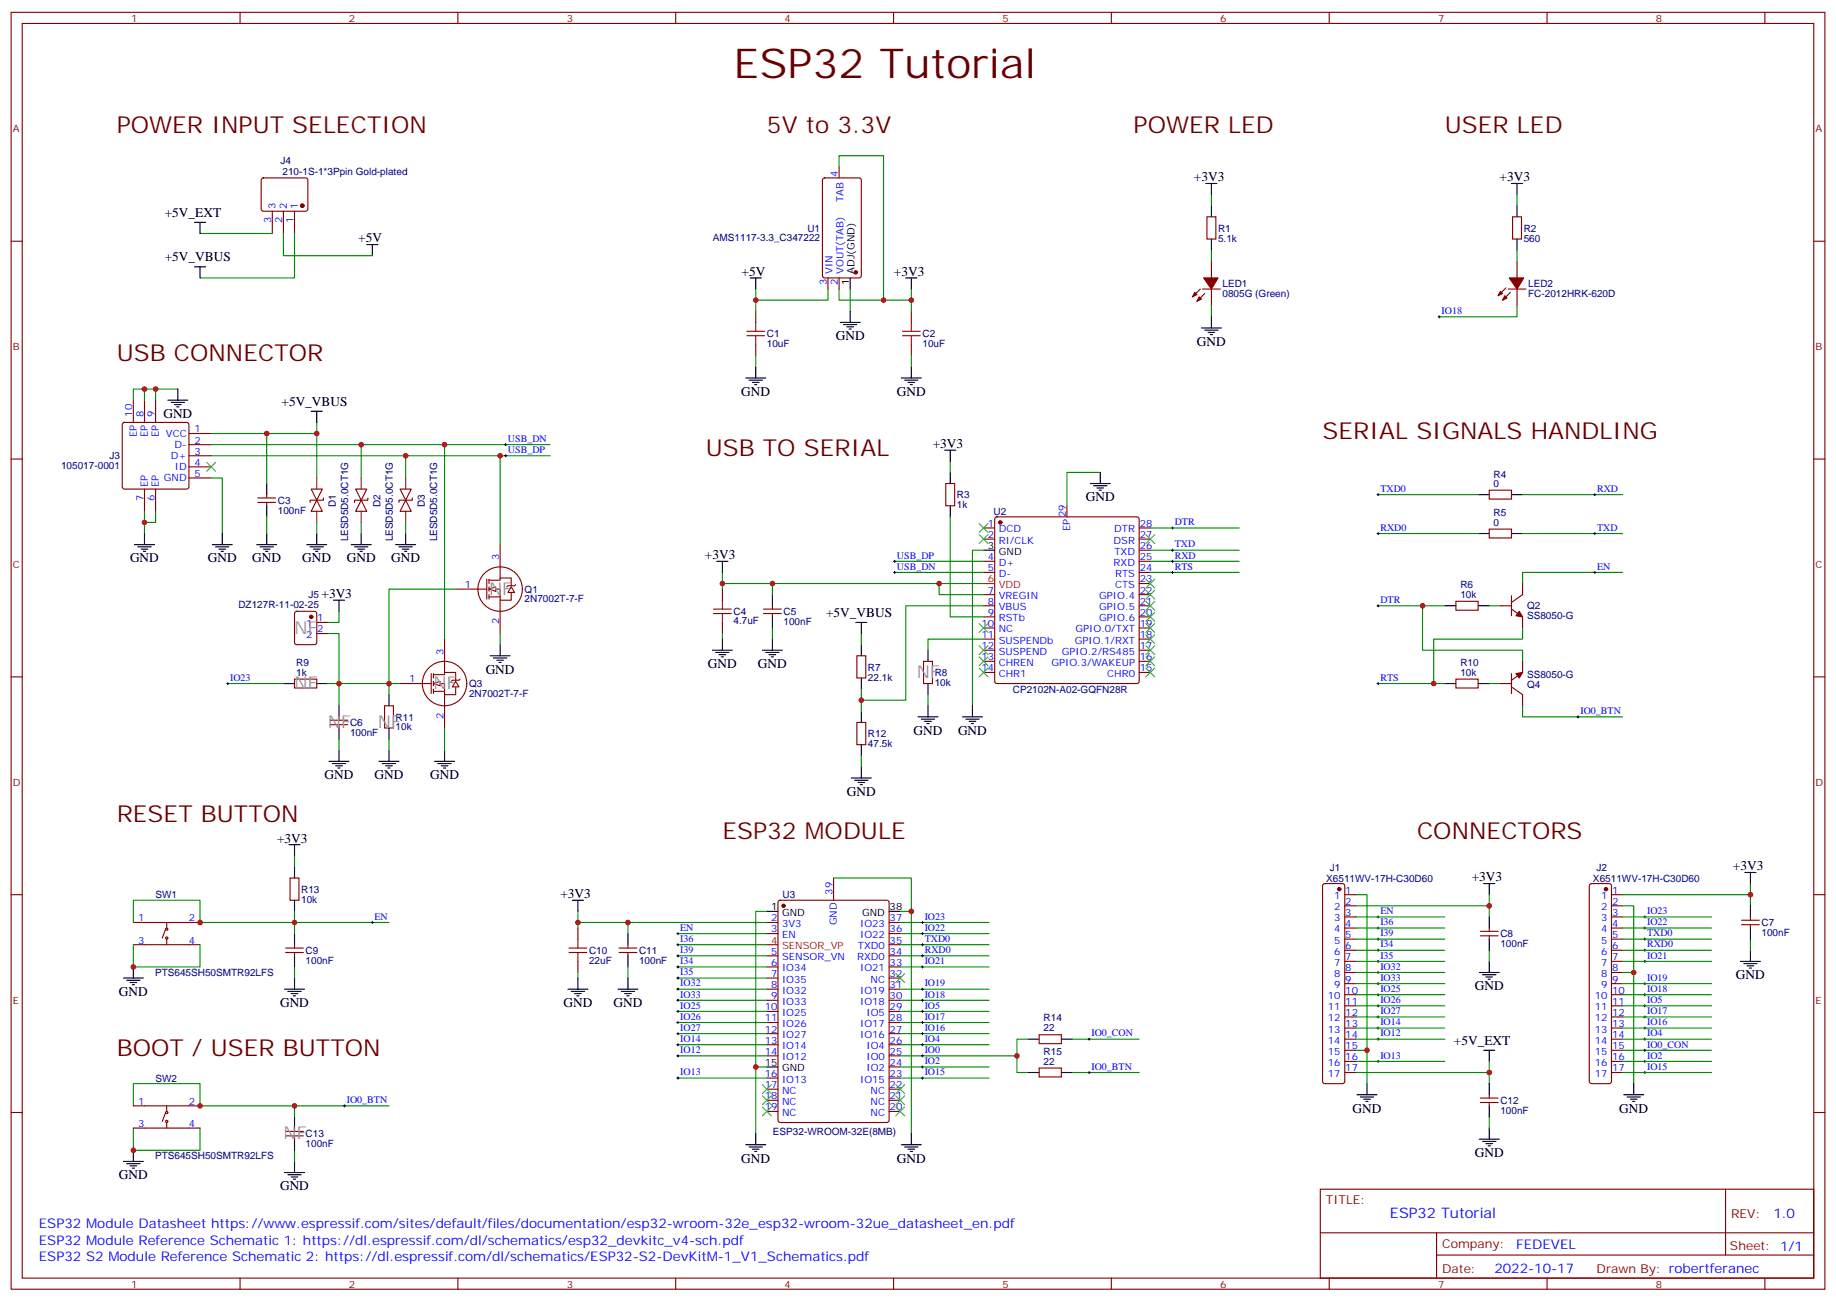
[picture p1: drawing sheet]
<svg xmlns="http://www.w3.org/2000/svg" width="583mm" height="413mm" viewBox="0 0 583 413" stroke-linecap="round" stroke-linejoin="round" font-family="sans-serif">
<g fill="none" stroke="#870000" stroke-width=".35">
<path d="M3.5 3.9h575.8v405.4h-575.8zM7.1 7.4h568.6v398.3h-568.6zM76.2 3.9v3.5M145.3 3.9v3.5M214.5 3.9v3.5M283.6 3.9v3.5M352.8 3.9v3.5M421.9 3.9v3.5M491.1 3.9v3.5M560.2 3.9v3.5M83.1 56.7l.5-.2h13.4l.5 .2 .2 .5v9.4l-.7 .5-13.7-.1-.4-.6v-9.2zM261.3 56.7l.5-.2h10.9l.6 .4 .1 30.6-.5 .7h-11.1l-.7-.4v-30.6z"/>
<path d="M266.3 53v3.5M3.5 76.6h3.6M86.4 67.1v7M90 67.1v7M93.5 67.1v7M383.1 68.8h2.8v7.1h-2.8zM480.1 68.8h2.9v7.1h-2.9zM575.7 76.6h3.6M239.9 98.8v3.5M262.8 88.2v3.6M266.3 88.2v3.6M289.3 98.8v3.5"/>
<path d="M381 91.8l-2.5 2.4M381.7 91.8h5.6M382.4 93.2l-2.5 2.4M384.5 82.9v5.3M384.5 91.8v5.2M478 91.4l-2.5 2.5M478.7 91.8h5.7M479.4 92.8l-2.4 2.5M481.5 82.9v5.3M481.5 91.8v5.2M239.9 109.4v3.5M289.3 109.4v3.5"/>
<path d="M39 134.3l.5-.2h19.8l.5 .2 .2 .5v19.8l-.3 .5-.4 .2h-19.8l-.5-.3-.2-.4v-19.8zM42.3 127v7.1M45.9 127v7.1M49.4 127v7.1M60 137.6h7M3.5 145.7h3.6M45.9 155.3v7M49.4 155.3v7M60 141.1h7M60 144.7h7M60 148.2h7M60 151.7h7"/>
<path d="M81.8 159.5h5.7M81.8 158.1h5.7M84.7 157v1.1M84.7 159.5v1M98.8 155.3h3.5l-1.8 3.5zM100.5 158.8l1.8 3.5h-3.5zM102.7 158.1v.7h-4.3v.7M112.9 155.3h3.5l-1.7 3.5zM114.7 158.8l1.7 3.5h-3.5zM116.8 158.1v.7h-4.3v.7M127 155.3h3.5l-1.7 3.5zM128.8 158.8l1.7 3.5h-3.5z"/>
<path d="M130.9 158.1v.7h-4.3v.7M300.2 153.5h2.8v7h-2.8zM472.7 155.6h7.1v2.8h-7.1zM575.7 145.7h3.6M158.7 172.9v10.6M312.2 167.6h3.5M312.2 171.1h3.5M312.2 178.2h3.5M316 164.3l.4-.2h44.5l.5 .2 .2 .5v51.5l-.2 .5-.5 .2h-44.5l-.5-.2-.2-.5v-51.5zM338.7 160.5v3.6M361.6 167.6h3.5M361.6 171.1h3.5"/>
<path d="M361.6 178.2h3.5M361.6 174.7h3.5M472.7 168h7.1v2.8h-7.1zM144.6 187h9.9M154.5 183.8v6.4M155.2 184.2h3.5v-.7h3.6v2.4M155.2 187h3.5v3.5h3.6v-2.4M155.2 189.5h3.5M155.2 183.8v1.4M155.2 186.3v1.4M155.2 188.8v1.4M158.7 190.5v10.6"/>
<path d="M229.3 187v3.5M229.3 197.6v3.5M242.4 194.8h5.6M242.4 193.4h5.6M245.2 192.3v1.1M245.2 194.8v1M312.2 181.7h3.5M312.2 188.8h3.5M312.2 192.3h3.5M312.2 195.8h3.5M312.2 199.4h3.5M361.6 181.7h3.5"/>
<path d="M361.6 188.8h3.5M361.6 192.3h3.5M361.6 195.8h3.5M361.6 199.4h3.5M361.6 185.2h3.5M462.1 190.9h7.1v2.8h-7.1zM3.5 214.9h3.6M272 208.2h2.8v7h-2.8zM293.2 209.9h2.8v7.1h-2.8zM312.2 202.9h3.5M312.2 206.4h3.5M312.2 209.9h3.5"/>
<path d="M312.2 213.5h3.5M361.6 202.9h3.5M361.6 206.4h3.5M361.6 209.9h3.5M361.6 213.5h3.5M462.1 215.6h7.1v2.8h-7.1zM575.7 214.9h3.6M272 229.3h2.8v7.1h-2.8zM92.1 278.7h2.8v7.1h-2.8zM264.6 278.7v7.1M3.5 284h3.6M42.3 292.8h21.2"/>
<path d="M42.3 299.9h21.2M52.6 295l-1.1 2.8M52.9 292.8v1.8M52.9 298.1v1.8M93.5 299.9v1.1M183.4 294.6v3.5M199.3 299.9v1.1M243.4 292.8h3.5M243.4 296.4h3.5M247.2 286l.4-.2h33.9l.7 .4v69.4l-.4 .7h-34.2l-.6-.4-.1-69.4zM282.2 292.8h3.6M282.2 296.4h3.6"/>
<path d="M282.2 299.9h3.6M420 280.7l.5-.2h5.7l.5 .2 .2 .5v62.1l-.3 .5-.4 .2h-5.7l-.5-.2-.2-.5v-62.1zM426.9 284h3.5M426.9 287.5h3.5M426.9 291.1h3.5M426.9 294.6h3.5M426.9 298.1h3.5M469.9 297.1h5.6M469.9 295.7h5.6M472.7 294.6v1.1M472.7 297.1v1M504.7 280.7l.5-.2h5.6l.5 .2 .2 .5v62.1l-.2 .5-.5 .2h-5.6l-.5-.2-.2-.5v-62.1z"/>
<path d="M511.5 284h3.6M511.5 287.5h3.6M511.5 291.1h3.6M511.5 294.6h3.6M511.5 298.1h3.6M552.8 293.5h5.6M552.8 292.1h5.6M555.6 291.1v1M555.6 293.5v1.1M575.7 284h3.6M90.7 302.4h5.6M90.7 301h5.6"/>
<path d="M93.5 302.4v1M183.4 305.2v3.5M196.5 302.4h5.6M196.5 301h5.6M199.3 302.4v1M243.4 303.4h3.5M243.4 307h3.5M243.4 310.5h3.5M243.4 314h3.5M243.4 317.5h3.5M282.2 303.4h3.6M282.2 307h3.6"/>
<path d="M282.2 310.5h3.6M282.2 314h3.6M282.2 317.5h3.6M426.9 301.7h3.5M426.9 305.2h3.5M426.9 308.7h3.5M426.9 312.2h3.5M426.9 315.8h3.5M426.9 319.3h3.5M511.5 301.7h3.6M511.5 305.2h3.6M511.5 308.7h3.6"/>
<path d="M511.5 312.2h3.6M511.5 315.8h3.6M511.5 319.3h3.6M243.4 321.1h3.5M243.4 324.6h3.5M243.4 328.1h3.5M243.4 331.6h3.5M243.4 335.2h3.5M282.2 321.1h3.6M282.2 324.6h3.6M282.2 328.1h3.6M282.2 331.6h3.6"/>
<path d="M282.2 335.2h3.6M282.2 338.7h3.6M329.8 328.5h7.1v2.8h-7.1zM329.8 339.1h7.1v2.8h-7.1zM426.9 322.8h3.5M426.9 326.4h3.5M426.9 329.9h3.5M426.9 333.4h3.5M426.9 336.9h3.5M511.5 322.8h3.6M511.5 326.4h3.6M511.5 329.9h3.6"/>
<path d="M511.5 333.4h3.6M511.5 336.9h3.6M3.5 353.2h3.6M42.3 358.1h21.2M42.3 351h21.2M52.6 353.2l-1.1 2.8M52.9 351v1.8M52.9 356.3v1.8M90.7 359.2h5.6M93.5 358.1v1.1M243.4 342.2h3.5M243.4 345.8h3.5"/>
<path d="M243.4 349.3h3.5M243.4 352.8h3.5M282.2 342.2h3.6M282.2 345.8h3.6M282.2 349.3h3.6M282.2 352.8h3.6M426.9 340.5h3.5M469.9 350h5.6M469.9 348.6h5.6M472.7 347.5v1.1M472.7 350v1M511.5 340.5h3.6"/>
<path d="M575.7 353.2h3.6M90.7 360.6h5.6M93.5 360.6v1M419.1 377.5h156.6v28.2h-156.6zM547.7 377.5v20.9M419.1 391.4h156.5M456 398.4h119.6M456 391.4v14.1M76.2 405.7v3.6M145.3 405.7v3.6M214.5 405.7v3.6M283.6 405.7v3.6"/>
<path d="M352.8 405.7v3.6M421.9 405.7v3.6M491.1 405.7v3.6M560.2 405.7v3.6"/>
<circle cx="158.7" cy="187" r="7.1"/>
<circle cx="52.9" cy="297.8" r=".35"/>
<circle cx="52.9" cy="295" r=".35"/>
<circle cx="52.9" cy="353.2" r=".35"/>
<circle cx="52.9" cy="356" r=".35"/>
</g>
<g fill="none" stroke="#000" stroke-width=".35">
<path d="M382.8 58.2h3.5M384.5 58.2v3.6M479.8 58.2h3.5M481.5 58.2v3.6M61.7 70.6h3.6M63.5 70.6v3.5M116.4 77.6h3.5M118.2 77.6v3.6M384.5 65.3v3.5M384.5 75.9v3.5M481.5 65.3v3.5M481.5 75.9v3.5"/>
<path d="M61.7 84.7h3.6M63.5 84.7v3.5M238.1 88.2h3.6M239.9 88.2v3.6M269.9 88.2v3.6M269.9 98.8v3.5M287.5 88.2h3.5M289.3 88.2v3.6M236.7 120h6.4M239.9 116.5v3.5M266.7 102.3h6.3M267.8 103h4.2"/>
<path d="M268.8 103.8h2.1M269.5 104.5h.7M286.1 120h6.4M289.3 116.5v3.5M381.4 104.1h6.3M382.4 104.8h4.2M383.5 105.5h2.1M384.2 106.2h.7M384.5 100.6v3.5M53.3 127h6.3M54.3 127.7h4.3M55.4 128.4h2.1"/>
<path d="M56.1 129.2h.7M56.4 123.5v3.5M98.8 130.6h3.5M100.5 130.6v3.5M237.8 120.7h4.2M238.8 121.4h2.1M239.5 122.1h.7M287.2 120.7h4.2M288.2 121.4h2.1M288.9 122.1h.7M84.7 153.5v3.5M299.9 142.9h3.5"/>
<path d="M301.6 142.9v3.5M301.6 150v3.5M346.1 153.5h6.3M347.1 154.2h4.3M348.2 154.9h2.1M348.9 155.6h.7M349.2 150v3.5M469.2 157h3.5M479.8 157h3.5M42.7 172.9h6.3M43.7 173.6h4.3M44.8 174.3h2.1"/>
<path d="M45.5 175h.7M45.9 169.4v3.5M67.4 172.9h6.3M68.4 173.6h4.3M69.5 174.3h2.1M70.2 175h.7M70.6 169.4v3.5M81.5 172.9h6.3M82.5 173.6h4.3M83.6 174.3h2.1M84.3 175h.7M84.7 160.5v3.6"/>
<path d="M84.7 169.4v3.5M97.4 172.9h6.3M98.4 173.6h4.3M99.5 174.3h2.1M100.2 175h.7M100.5 169.4v3.5M111.5 172.9h6.3M112.5 173.6h4.3M113.6 174.3h2.1M114.3 175h.7M114.7 169.4v3.5M125.6 172.9h6.3"/>
<path d="M126.6 173.6h4.3M127.7 174.3h2.1M128.4 175h.7M128.8 169.4v3.5M227.5 178.2h3.6M229.3 178.2v3.5M301.6 160.5v3.6M312.2 174.7h3.5M469.2 169.4h3.5M479.8 169.4h3.5M245.2 188.8v3.5M245.2 195.8v3.6"/>
<path d="M271.6 197.6h3.6M273.4 197.6v3.5M458.6 192.3h3.5M469.2 192.3h3.5M226.1 206.4h6.4M227.2 207.1h4.2M228.2 207.8h2.2M229 208.5h.7M229.3 202.9v3.5M242 206.4h6.4M243.1 207.1h4.2M244.1 207.8h2.1"/>
<path d="M244.8 208.5h.7M245.2 202.9v3.5M273.4 204.6v3.6M273.4 215.2v3.6M294.6 206.4v3.5M294.6 217v3.5M458.6 217h3.5M469.2 217h3.5M273.4 225.8v3.5M273.4 236.4v3.5M291.4 227.6h6.3M292.5 228.3h4.2"/>
<path d="M293.5 229h2.1M294.2 229.7h.7M294.6 224v3.6M305.5 227.6h6.4M306.6 228.3h4.2M307.6 229h2.1M308.3 229.7h.7M308.7 224v3.6M270.2 247h6.4M271.3 247.7h4.2M272.3 248.4h2.2M273 249.1h.8"/>
<path d="M273.4 243.5v3.5M91.7 268.1h3.5M93.5 268.1v3.6M93.5 275.2v3.5M553.9 277h3.5M555.6 277v3.5M93.5 285.8v3.5M93.5 296.4v3.5M181.7 285.8h3.5M183.4 285.8v3.5M199.3 296.4v3.5M243.4 289.3h3.5"/>
<path d="M282.2 289.3h3.6M471 280.5h3.5M472.7 280.5v3.5M472.7 291.1v3.5M472.7 298.1v3.6M555.6 287.5v3.6M555.6 294.6v3.5M39.2 310.5h6.3M40.2 311.2h4.2M41.3 311.9h2.1M42 312.6h.7M42.3 307v3.5"/>
<path d="M90.3 314h6.4M91.4 314.7h4.2M92.4 315.4h2.1M93.1 316.1h.7M93.5 303.4v3.6M93.5 310.5v3.5M180.3 314h6.3M181.3 314.7h4.3M182.4 315.4h2.1M183.1 316.1h.7M183.4 310.5v3.5M196.1 314h6.4"/>
<path d="M197.2 314.7h4.2M198.3 315.4h2.1M199 316.1h.7M199.3 303.4v3.6M199.3 310.5v3.5M469.5 308.7h6.4M470.6 309.4h4.2M471.7 310.1h2.1M472.4 310.8h.7M472.7 305.2v3.5M552.4 305.2h6.4M553.5 305.9h4.2"/>
<path d="M554.6 306.6h2.1M555.3 307.3h.7M555.6 301.7v3.5M243.4 338.7h3.5M326.3 329.9h3.5M336.9 329.9h3.5M471 333.4h3.5M472.7 333.4v3.5M93.5 354.6v3.5M239.9 359.9v3.5M289.3 359.9v3.5M326.3 340.5h3.5"/>
<path d="M336.9 340.5h3.5M430.7 347.5h6.4M431.8 348.2h4.2M432.9 348.9h2.1M433.6 349.6h.7M433.9 344v3.5M472.7 344v3.5M472.7 351v3.6M472.7 358.1v3.5M515.4 347.5h6.4M516.5 348.2h4.2M517.5 348.9h2.1"/>
<path d="M518.2 349.6h.7M518.6 344v3.5M39.2 368.7h6.3M40.2 369.4h4.2M41.3 370.1h2.1M42 370.8h.7M42.3 365.2v3.5M90.3 372.2h6.4M91.4 372.9h4.2M92.4 373.6h2.1M93.1 374.3h.7M93.5 361.6v3.6"/>
<path d="M93.5 368.7v3.5M236.7 363.4h6.4M237.8 364.1h4.2M238.8 364.8h2.1M239.5 365.5h.7M286.1 363.4h6.4M287.2 364.1h4.2M288.2 364.8h2.1M288.9 365.5h.7M469.5 361.6h6.4M470.6 362.3h4.2M471.7 363h2.1"/>
<path d="M472.4 363.7h.7"/>
</g>
<path d="M312.2 185.2h3.5M243.4 299.9h3.5" fill="none" stroke="#f00" stroke-width=".35"/>
<g fill="#870000" stroke="#870000" stroke-width=".35">
<path d="M380.6 94.2l.8 .7-1.5 .7z"/>
<path d="M379.2 92.8l.7 .7-1.4 .7z"/>
<path d="M382.1 88.2h4.5l-2.1 3.6z"/>
<path d="M477.7 93.9l.7 .7-1.4 .7z"/>
<path d="M476.2 92.5l.8 .7-1.5 .7z"/>
<path d="M479.1 88.2h4.6l-2.2 3.6z"/>
<circle cx="248.7" cy="287.5" r=".53"/>
<circle cx="317.5" cy="165.8" r=".53"/>
<circle cx="271.6" cy="86.5" r=".53"/>
<circle cx="96" cy="65.3" r=".53"/>
<circle cx="425.1" cy="282.3" r=".53"/>
<circle cx="509.8" cy="282.3" r=".53"/>
</g>
<path d="M100.5 151.7v3.6M114.7 151.7v3.6M128.8 151.7v3.6M100.5 162.3v3.5M114.7 162.3v3.5M128.8 162.3v3.5" fill="none" stroke="#8c2424" stroke-width=".35"/>
<g fill="none" stroke="#a10000" stroke-width=".35">
<path d="M237.1 106.6h5.6M237.1 105.2h5.6M239.9 102.3v2.9M239.9 106.6v2.8M286.5 106.6h5.6M286.5 105.2h5.6M289.3 102.3v2.9M289.3 106.6v2.8M226.5 194.8h5.6M226.5 193.4h5.6M229.3 190.5v2.9M229.3 194.8v2.8"/>
<path d="M183.4 298.1v2.9M180.6 302.4h5.7M180.6 301h5.7M183.4 302.4v2.8"/>
</g>
<g fill="none" stroke="#008700" stroke-width=".35">
<path d="M266.3 53v-3.6h14.2v45.9M63.5 74.1h22.9M90 74.1v7.1h28.2M93.5 74.1v14.1h-30M384.5 61.8v3.5M384.5 79.4v3.5M481.5 61.8v3.5M481.5 79.4v3.5M239.9 91.8v3.5h22.9v-3.5M239.9 95.3v3.5M266.3 91.8v3.5h23v-3.5M269.9 91.8v7"/>
<path d="M289.3 95.3v3.5M384.5 97v3.6M481.5 97v3.6h-24.7M239.9 112.9v3.6M289.3 112.9v3.6M42.3 127v-3.5h7.1v3.5M45.9 123.5v3.5M49.4 123.5h7M67 137.6h33.5v14.1M84.7 137.6v15.9M100.5 134.1v3.5M67 151.7h3.6v17.7"/>
<path d="M67 141.1h107.6M67 144.7h107.6M114.7 141.1v10.6M128.8 144.7v7M301.6 146.4v3.6M349.2 150h-10.5v10.5M437.4 157h31.8M483.3 157h31.8M45.9 162.3v3.5h3.5v-3.5M45.9 165.8v3.6M84.7 164.1v5.3M100.5 165.8v3.6"/>
<path d="M114.7 165.8v3.6M128.8 165.8v3.6M284 178.2h28.2M301.6 164.1v31.7h10.6M312.2 174.7h-3.5v49.3M365.1 178.2h28.2M365.1 167.6h28.2M365.1 174.7h28.2M437.4 169.4h31.8M483.3 169.4h31.8M229.3 181.7v3.5M245.2 185.2v3.6"/>
<path d="M245.2 199.4v3.5M284 181.7h28.2M298.1 185.2v3.6h14.1M312.2 192.3h-24.7v30h-14.1M312.2 185.2h-82.9v1.8M365.1 181.7h28.2M437.4 192.3h14.2M458.6 192.3h-7v14.1h31.7v3.5M472.7 192.3h3.5M483.3 199.4v3.5h-28.2v14.1h3.5M515.1 181.7h-31.8v3.5M229.3 201.1v1.8"/>
<path d="M273.4 201.1v3.5M273.4 218.8v7M312.2 202.9h-17.6v3.5M437.4 217h17.7M472.7 217h3.5M273.4 239.9v3.6M294.6 220.5v3.5M483.3 224v3.6h31.8M93.5 271.7v3.5M264.6 278.7h24.7v10.6M42.3 292.8v-7h21.2v7h60M42.3 299.9v7.1h21.2v-7.1"/>
<path d="M93.5 289.3v7.1M183.4 289.3v3.5M199.3 292.8v3.6M215.2 296.4h28.2M215.2 299.9h28.2M243.4 292.8h-60v1.8M243.4 289.3h-3.5v70.6M285.8 289.3h3.5v70.6M285.8 296.4h28.2M285.8 299.9h28.2M285.8 292.8h28.2M430.4 284h3.5v60"/>
<path d="M430.4 287.5h42.3v3.6M430.4 298.1h28.2M430.4 294.6h28.2M430.4 291.1h28.2M472.7 284v3.5M515.1 287.5h3.5v56.5M515.1 284h40.5v3.5M515.1 298.1h28.2M515.1 294.6h28.2M515.1 291.1h28.2M555.6 280.5v3.5M555.6 298.1v3.6"/>
<path d="M93.5 307v3.5M183.4 308.7v1.8M199.3 307v3.5M215.2 303.4h28.2M215.2 307h28.2M215.2 317.5h28.2M215.2 314h28.2M215.2 310.5h28.2M285.8 303.4h28.2M285.8 307h28.2M285.8 317.5h28.2M285.8 314h28.2"/>
<path d="M430.4 319.3h28.2M430.4 305.2h28.2M430.4 308.7h28.2M430.4 312.2h28.2M430.4 315.8h28.2M430.4 301.7h28.2M472.7 301.7v3.5M515.1 319.3h28.2M515.1 305.2h28.2M515.1 308.7h3.5M515.1 312.2h28.2M515.1 315.8h28.2"/>
<path d="M515.1 301.7h28.2M215.2 321.1h28.2M215.2 335.2h28.2M215.2 331.6h28.2M215.2 328.1h28.2M215.2 324.6h28.2M239.9 338.7h3.5M285.8 338.7h28.2M285.8 321.1h28.2M285.8 335.2h37M285.8 331.6h28.2M285.8 328.1h28.2"/>
<path d="M285.8 324.6h28.2M326.3 329.9h-3.5v10.6h3.5M340.4 329.9h21.2M430.4 329.9h28.2M430.4 336.9h28.2M430.4 322.8h28.2M430.4 326.4h28.2M430.4 333.4h3.5M472.7 336.9v3.6h-42.3M515.1 329.9h28.2M515.1 336.9h28.2M515.1 322.8h28.2"/>
<path d="M515.1 326.4h28.2M515.1 333.4h28.2M42.3 358.1v7.1h21.2v-7.1M42.3 351v-7h21.2v7h60M93.5 351v3.6M215.2 342.2h28.2M285.8 342.2h28.2M340.4 340.5h21.2M472.7 340.5v3.5M472.7 354.6v3.5M515.1 340.5h28.2M93.5 365.2v3.5"/>
</g>
<g fill="none" stroke="#000" stroke-width=".32">
<path d="M456.5 100.6h.7M456.8 100.2v.7M160.2 144.7h.7M160.2 141.1h.7M160.5 140.8v.7M160.5 144.3v.7M437.1 157h.7M437.4 156.7v.7M505.9 157h.7M506.2 156.7v.7M283.6 178.2h.7M284 177.8v.7"/>
<path d="M371.8 178.2h.7M371.8 167.6h.7M371.8 174.7h.7M372.2 167.3v.7M372.2 174.3v.7M372.2 177.8v.7M437.1 169.4h.7M437.4 169v.7M505.9 169.4h.7M506.2 169v.7M283.6 181.7h.7M284 181.4v.7"/>
<path d="M371.8 181.7h.7M372.2 181.4v.7M437.1 192.3h.7M437.4 191.9v.8M505.9 181.7h.7M506.2 181.4v.7M437.1 217h.7M437.4 216.6v.7M500.6 227.6h.7M500.9 227.2v.7M117.8 292.8h.7M118.2 292.5v.7"/>
<path d="M214.8 296.4h.7M214.8 299.9h.7M215.2 296v.7M215.2 299.5v.7M292.5 292.8h.7M292.5 296.4h.7M292.5 299.9h.7M292.8 292.5v.7M292.8 296v.7M292.8 299.5v.7M437.1 298.1h.7M437.1 294.6h.7"/>
<path d="M437.1 291.1h.7M437.4 290.7v.7M437.4 294.3v.7M437.4 297.8v.7M521.8 298.1h.7M521.8 294.6h.7M521.8 291.1h.7M522.1 290.7v.7M522.1 294.3v.7M522.1 297.8v.7M214.8 317.5h.7M214.8 314h.7"/>
<path d="M214.8 307h.7M214.8 310.5h.7M214.8 303.4h.7M215.2 303.1v.7M215.2 306.6v.7M215.2 310.1v.7M215.2 313.7v.7M215.2 317.2v.7M292.5 317.5h.7M292.5 314h.7M292.5 307h.7M292.5 303.4h.7"/>
<path d="M292.8 303.1v.7M292.8 306.6v.7M292.8 313.7v.7M292.8 317.2v.7M437.1 305.2h.7M437.1 301.7h.7M437.1 312.2h.7M437.1 308.7h.7M437.1 319.3h.7M437.1 315.8h.7M437.4 301.3v.7M437.4 304.8v.7"/>
<path d="M437.4 308.4v.7M437.4 311.9v.7M437.4 315.4v.7M437.4 318.9v.8M521.8 305.2h.7M521.8 301.7h.7M521.8 312.2h.7M521.8 319.3h.7M521.8 315.8h.7M522.1 301.3v.7M522.1 304.8v.7M522.1 311.9v.7"/>
<path d="M522.1 315.4v.7M522.1 318.9v.8M214.8 335.2h.7M214.8 331.6h.7M214.8 328.1h.7M214.8 324.6h.7M214.8 321.1h.7M215.2 320.7v.7M215.2 324.2v.7M215.2 327.8v.7M215.2 331.3v.7M215.2 334.8v.7"/>
<path d="M292.5 335.2h.7M292.5 331.6h.7M292.5 328.1h.7M292.5 324.6h.7M292.5 321.1h.7M292.5 338.7h.7M292.8 320.7v.7M292.8 324.2v.7M292.8 327.8v.7M292.8 331.3v.7M292.8 334.8v.7M292.8 338.3v.8"/>
<path d="M345.4 329.9h.7M345.7 329.5v.7M437.1 329.9h.7M437.1 322.8h.7M437.1 326.4h.7M437.1 336.9h.7M437.4 322.5v.7M437.4 326v.7M437.4 329.5v.7M437.4 336.6v.7M521.8 329.9h.7M521.8 322.8h.7"/>
<path d="M521.8 326.4h.7M521.8 336.9h.7M521.8 333.4h.7M522.1 322.5v.7M522.1 326v.7M522.1 329.5v.7M522.1 333.1v.7M522.1 336.6v.7M109 351h.7M109.4 350.7v.7M214.8 342.2h.7M215.2 341.9v.7"/>
<path d="M292.5 342.2h.7M292.8 341.9v.7M345.4 340.5h.7M345.7 340.1v.7M521.8 340.5h.7M522.1 340.1v.7"/>
</g>
<g fill="#fff" stroke="#870000" stroke-width=".35">
<path d="M155.2 187l2.1-.7v1.4z"/>
<path d="M162.3 186.3l1 1.8h-2.1z"/>
</g>
<g fill="none" stroke="#870000" stroke-width=".35">
<path d="M163.7 185.6l-.4 .3h-2.1l-.3 .4M127 217h9.9M136.9 213.8v6.4M137.6 214.2h3.5v-.7h3.5v2.4M137.6 217h3.5v3.5h3.5v-2.4M137.6 219.5h3.5M137.6 213.8v1.4M137.6 216.3v1.4M137.6 218.8v1.4M141.1 202.9v10.6M141.1 220.5v10.6"/>
<circle cx="141.1" cy="217" r="7.1"/>
</g>
<g fill="#fff" stroke="#870000" stroke-width=".35">
<path d="M137.6 217l2.1-.7v1.4z"/>
<path d="M144.6 216.3l1.1 1.8h-2.1z"/>
</g>
<g fill="none" stroke="#870000" stroke-width=".35">
<path d="M93.7 194.3l.5-.2h5.6l.7 .4v9.4l-.4 .7h-5.9l-.7-.4v-9.4zM100.5 197.6h3.6M476.2 192.3h3.6M479.8 193.4l3.5 2.4v3.6M479.8 189.1v6.4M483.3 185.2v3.6l-3.5 2.4M93.5 215.6h7v2.8h-7zM100.5 201.1h3.6M146 215.6l-.3 .3h-2.1l-.4 .4M476.2 217h3.6M479.8 218.1l3.5 2.4v3.5M479.8 213.8v6.4"/>
<path d="M483.3 209.9v3.6l-3.5 2.4M104.8 230h5.6M104.8 228.6h5.6M107.6 227.6v1M107.6 230v1.1M122.1 224h2.8v7.1h-2.8z"/>
</g>
<path d="M141.1 141.1v61.8M158.7 144.7v28.2M107.6 194.1v3.5h-3.5M144.6 187h-21.1v30h3.5M72.3 217h17.7M104.1 201.1h3.5v15.9h-3.5M158.7 201.1v3.5M107.6 234.6v3.6M123.5 220.5v-3.5h-15.9v7M123.5 234.6v3.6M141.1 231.1v7.1" fill="none" stroke="#008700" stroke-width=".35"/>
<g fill="none" stroke="#000" stroke-width=".35">
<path d="M105.8 190.5h3.6M107.6 190.5v3.6M90 217h3.5M100.5 217h3.6M155.6 208.2h6.3M156.6 208.9h4.3M157.7 209.6h2.1M158.4 210.3h.7M158.7 204.6v3.6M107.6 224v3.6M107.6 231.1v3.5M107.6 238.2v3.5"/>
<path d="M123.5 220.5v3.5M123.5 231.1v3.5M123.5 238.2v3.5M141.1 238.2v3.5M104.4 241.7h6.4M105.5 242.4h4.2M106.5 243.1h2.2M107.2 243.8h.7M120.3 241.7h6.3M121.4 242.4h4.2M122.4 243.1h2.1M123.1 243.8h.7"/>
<path d="M137.9 241.7h6.4M139 242.4h4.2M140.1 243.1h2.1M140.8 243.8h.7"/>
</g>
<path d="M72 217h.7M72.3 216.6v.7" fill="none" stroke="#000" stroke-width=".32"/>
<g fill="#870000" stroke="#870000" stroke-width=".35">
<path d="M482.2 194.1l1.1 1.7-2.1-.3z"/>
<path d="M481.2 213.8l2.1-.3-1.1 1.7z"/>
<circle cx="98.8" cy="195.8" r=".53"/>
</g>
<g fill="none" stroke="#3c3" stroke-width=".35">
<path d="M65.6 146.8l2.8 2.8M68.4 146.8l-2.8 2.8M310.8 166.2l2.8 2.8M310.8 169.7l2.8 2.8M313.6 166.2l-2.8 2.8M313.6 169.7l-2.8 2.8M363.7 169.7l2.8 2.8M366.5 169.7l-2.8 2.8M310.8 197.9l2.8 2.9M313.6 197.9l-2.8 2.9M363.7 197.9l2.8 2.9M363.7 194.4l2.8 2.8"/>
<path d="M363.7 190.9l2.8 2.8M363.7 187.4l2.8 2.8M363.7 183.8l2.8 2.9M366.5 197.9l-2.8 2.9M366.5 194.4l-2.8 2.8M366.5 190.9l-2.8 2.8M366.5 187.4l-2.8 2.8M366.5 183.8l-2.8 2.9M310.8 205l2.8 2.8M310.8 208.5l2.8 2.8M310.8 212.1l2.8 2.8M313.6 205l-2.8 2.8"/>
<path d="M313.6 208.5l-2.8 2.8M313.6 212.1l-2.8 2.8M363.7 212.1l2.8 2.8M363.7 208.5l2.8 2.8M363.7 205l2.8 2.8M363.7 201.5l2.8 2.8M366.5 212.1l-2.8 2.8M366.5 208.5l-2.8 2.8M366.5 205l-2.8 2.8M366.5 201.5l-2.8 2.8M284.3 309.1l2.9 2.8M287.2 309.1l-2.9 2.8"/>
<path d="M242 344.3l2.8 2.9M242 347.9l2.8 2.8M242 351.4l2.8 2.8M244.8 344.3l-2.8 2.9M244.8 347.9l-2.8 2.8M244.8 351.4l-2.8 2.8M284.3 351.4l2.9 2.8M284.3 347.9l2.9 2.8M284.3 344.3l2.9 2.9M287.2 351.4l-2.9 2.8M287.2 347.9l-2.9 2.8M287.2 344.3l-2.9 2.9"/>
</g>
<g fill="#c00">
<circle cx="42.3" cy="307" r=".88"/>
<circle cx="63.5" cy="292.8" r=".88"/>
<circle cx="93.5" cy="292.8" r=".88"/>
<circle cx="93.5" cy="351" r=".88"/>
<circle cx="63.5" cy="351" r=".88"/>
<circle cx="42.3" cy="365.2" r=".88"/>
<circle cx="199.3" cy="292.8" r=".88"/>
<circle cx="183.4" cy="292.8" r=".88"/>
<circle cx="239.9" cy="338.7" r=".88"/>
<circle cx="289.3" cy="289.3" r=".88"/>
<circle cx="273.4" cy="222.3" r=".88"/>
<circle cx="245.2" cy="185.2" r=".88"/>
<circle cx="298.1" cy="185.2" r=".88"/>
<circle cx="229.3" cy="185.2" r=".88"/>
<circle cx="84.7" cy="137.6" r=".88"/>
<circle cx="100.5" cy="137.6" r=".88"/>
<circle cx="114.7" cy="141.1" r=".88"/>
<circle cx="128.8" cy="144.7" r=".88"/>
<circle cx="45.9" cy="165.8" r=".88"/>
<circle cx="45.9" cy="123.5" r=".88"/>
<circle cx="49.4" cy="123.5" r=".88"/>
<circle cx="451.6" cy="192.3" r=".88"/>
<circle cx="455.1" cy="217" r=".88"/>
<circle cx="239.9" cy="95.3" r=".88"/>
<circle cx="289.3" cy="95.3" r=".88"/>
<circle cx="280.5" cy="95.3" r=".88"/>
<circle cx="322.8" cy="335.2" r=".88"/>
<circle cx="433.9" cy="333.4" r=".88"/>
<circle cx="518.6" cy="308.7" r=".88"/>
<circle cx="472.7" cy="340.5" r=".88"/>
<circle cx="555.6" cy="284" r=".88"/>
<circle cx="472.7" cy="287.5" r=".88"/>
<circle cx="158.8" cy="144.7" r=".88"/>
<circle cx="141.1" cy="141.1" r=".88"/>
<circle cx="123.5" cy="217" r=".88"/>
<circle cx="107.6" cy="217" r=".88"/>
</g>
<text font-size="13.1" fill="#600" x="232.8" y="24.7">ESP32 Tutorial</text>
<g font-size="7.4" fill="#600">
<text x="37" y="42.4">POWER INPUT SELECTION</text>
<text x="243.4" y="42.4">5V to 3.3V</text>
<text x="359.8" y="42.4">POWER LED</text>
<text x="458.6" y="42.4">USER LED</text>
<text x="37" y="114.7">USB CONNECTOR</text>
<text x="419.8" y="139.4">SERIAL SIGNALS HANDLING</text>
<text x="224" y="144.7">USB TO SERIAL</text>
<text x="37" y="261.1">RESET BUTTON</text>
<text x="229.3" y="266.4">ESP32 MODULE</text>
<text x="449.8" y="266.4">CONNECTORS</text>
<text x="37" y="335.2">BOOT / USER BUTTON</text>
</g>
<g font-size="5.6" fill="#999">
<text x="155.2" y="188.8">NF</text>
<text x="93.5" y="201.1">NF</text>
<text x="291" y="215.2">NF</text>
<text x="93.5" y="218.8">NF</text>
<text x="137.6" y="218.8">NF</text>
<text x="104.1" y="231.1">NF</text>
<text x="119.9" y="231.1">NF</text>
<text x="90" y="361.6">NF</text>
</g>
<text font-size="4.6" fill="#00f" x="441.2" y="386.5">ESP32 Tutorial</text>
<g font-size="4.2">
<text x="379" y="57.6">+3V3</text>
<text x="476" y="57.6">+3V3</text>
<text x="52.3" y="68.9">+5V_EXT</text>
<text x="113.7" y="77">+5V</text>
<text x="52.3" y="83">+5V_VBUS</text>
<text x="235.4" y="87.5">+5V</text>
<text x="283.7" y="87.5">+3V3</text>
<text x="265.3" y="108">GND</text>
<text x="379.9" y="109.7">GND</text>
<text x="235.3" y="125.6">GND</text>
<text x="284.7" y="125.6">GND</text>
<text x="89.4" y="128.8">+5V_VBUS</text>
<text x="51.9" y="132.7">GND</text>
<text x="296.1" y="142.2">+3V3</text>
<text x="344.7" y="159.1">GND</text>
<text x="41.3" y="178.5">GND</text>
<text x="66" y="178.5">GND</text>
<text x="80.1" y="178.5">GND</text>
<text x="96" y="178.5">GND</text>
<text x="110.1" y="178.5">GND</text>
<text x="124.2" y="178.5">GND</text>
<text x="223.8" y="177.5">+3V3</text>
<text x="102.1" y="189.9">+3V3</text>
<text x="262.2" y="195.9">+5V_VBUS</text>
<text x="154.2" y="213.8">GND</text>
<text x="224.7" y="212.1">GND</text>
<text x="240.6" y="212.1">GND</text>
<text x="290" y="233.2">GND</text>
<text x="304.1" y="233.2">GND</text>
<text x="103" y="247.3">GND</text>
<text x="118.9" y="247.3">GND</text>
<text x="136.5" y="247.3">GND</text>
<text x="268.8" y="252.6">GND</text>
<text x="87.9" y="267.5">+3V3</text>
<text x="467.2" y="279.8">+3V3</text>
<text x="550.1" y="276.3">+3V3</text>
<text x="177.9" y="285.1">+3V3</text>
<text x="551" y="310.8">GND</text>
<text x="37.7" y="316.1">GND</text>
<text x="468.1" y="314.4">GND</text>
<text x="88.9" y="319.7">GND</text>
<text x="178.9" y="319.7">GND</text>
<text x="194.7" y="319.7">GND</text>
<text x="461.5" y="331.7">+5V_EXT</text>
<text x="429.3" y="353.2">GND</text>
<text x="514" y="353.2">GND</text>
<text x="235.3" y="369">GND</text>
<text x="284.7" y="369">GND</text>
<text x="468.1" y="367.3">GND</text>
<text x="37.7" y="374.3">GND</text>
<text x="88.9" y="377.9">GND</text>
</g>
<g font-size="4.2" fill="#00f">
<text x="12.3" y="389.9">ESP32 Module Datasheet https://www.espressif.com/sites/default/files/documentation/esp32-wroom-32e_esp32-wroom-32ue_datasheet_en.pdf</text>
<text x="562.9" y="386.8">1.0</text>
<text x="12.3" y="395.1">ESP32 Module Reference Schematic 1: https://dl.espressif.com/dl/schematics/esp32_devkitc_v4-sch.pdf</text>
<text x="12.3" y="400.4">ESP32 S2 Module Reference Schematic 2: https://dl.espressif.com/dl/schematics/ESP32-S2-DevKitM-1_V1_Schematics.pdf</text>
<text x="481.3" y="396.3">FEDEVEL</text>
<text x="474.4" y="404.1">2022-10-17</text>
</g>
<g font-size="3.9" fill="#800">
<text x="420.9" y="382.1">TITLE:</text>
<text x="549.5" y="386.8">REV:</text>
<text x="457.8" y="396.3">Company:</text>
<text x="549.1" y="396.9">Sheet: 1/1</text>
<text x="457.8" y="404">Date:</text>
<text x="506.8" y="404.1">Drawn By: robertferanec</text>
</g>
<g font-size="3.2" fill="#800">
<text x="41.6" y="6.9">1</text>
<text x="110.8" y="6.9">2</text>
<text x="179.9" y="6.9">3</text>
<text x="249.1" y="6.9">4</text>
<text x="318.2" y="6.9">5</text>
<text x="387.3" y="6.9">6</text>
<text x="456.5" y="6.9">7</text>
<text x="525.6" y="6.9">8</text>
<text x="4.1" y="42">A</text>
<text x="576.3" y="42">A</text>
<text x="4.1" y="111.2">B</text>
<text x="576.3" y="111.2">B</text>
<text x="4.1" y="180.3">C</text>
<text x="576.3" y="180.3">C</text>
<text x="4.1" y="249.4">D</text>
<text x="576.3" y="249.4">D</text>
<text x="4.1" y="318.6">E</text>
<text x="576.3" y="318.6">E</text>
<text x="41.6" y="408.7">1</text>
<text x="110.8" y="408.7">2</text>
<text x="179.9" y="408.7">3</text>
<text x="249.1" y="408.7">4</text>
<text x="318.2" y="408.7">5</text>
<text x="387.3" y="408.7">6</text>
<text x="456.5" y="408.7">7</text>
<text x="525.6" y="408.7">8</text>
</g>
<g font-size="3.2" fill="#000080">
<text x="89.1" y="52.2">J4</text>
<text x="89.7" y="55.4">210-1S-1*3Ppin Gold-plated</text>
<text x="226.3" y="76.7">AMS1117-3.3_C347222</text>
<text x="256.3" y="73.5">U1</text>
<text x="386.6" y="76.7">5.1k</text>
<text x="386.6" y="73.5">R1</text>
<text x="483.7" y="76.7">560</text>
<text x="483.7" y="73.5">R2</text>
<text x="388.1" y="94.3">0805G (Green)</text>
<text x="388.1" y="91.1">LED1</text>
<text x="485.1" y="94.3">FC-2012HRK-620D</text>
<text x="485.1" y="91.1">LED2</text>
<text x="243.4" y="107">C1</text>
<text x="292.8" y="107">C2</text>
<text x="243.4" y="110.2">10uF</text>
<text x="292.8" y="110.2">10uF</text>
<text x="19.4" y="148.8">105017-0001</text>
<text x="34.7" y="145.8">J3</text>
<text x="474.1" y="154.6">0</text>
<text x="474.1" y="151.6">R4</text>
<text x="88.2" y="160">C3</text>
<text x="106.6" y="160.9" transform="rotate(-90 106.6 160.9)">D1</text>
<text x="120.8" y="160.9" transform="rotate(-90 120.8 160.9)">D2</text>
<text x="134.9" y="160.9" transform="rotate(-90 134.9 160.9)">D3</text>
<text x="303.7" y="161.3">1k</text>
<text x="303.7" y="158.1">R3</text>
<text x="88.2" y="163.1">100nF</text>
<text x="315.4" y="163.5">U2</text>
<text x="474.1" y="166.9">0</text>
<text x="474.1" y="164">R5</text>
<text x="110.5" y="171.9" transform="rotate(-90 110.5 171.9)">LESD5D5.0CT1G</text>
<text x="124.7" y="171.9" transform="rotate(-90 124.7 171.9)">LESD5D5.0CT1G</text>
<text x="138.8" y="171.9" transform="rotate(-90 138.8 171.9)">LESD5D5.0CT1G</text>
<text x="97.9" y="189.9">J5</text>
<text x="166.5" y="191.1">2N7002T-7-F</text>
<text x="166.5" y="188.2">Q1</text>
<text x="463.6" y="189.8">10k</text>
<text x="463.6" y="186.6">R6</text>
<text x="75.7" y="192.9">DZ127R-11-02-25</text>
<text x="232.8" y="195.2">C4</text>
<text x="248.7" y="195.2">C5</text>
<text x="484.7" y="196.6">SS8050-G</text>
<text x="484.7" y="193.5">Q2</text>
<text x="232.8" y="198.2">4.7uF</text>
<text x="248.7" y="198.4">100nF</text>
<text x="94" y="214.5">1k</text>
<text x="94" y="211.3">R9</text>
<text x="275.5" y="212.8">R7</text>
<text x="296.7" y="214.6">R8</text>
<text x="463.6" y="214.5">10k</text>
<text x="463.6" y="211.3">R10</text>
<text x="484.7" y="215.2">SS8050-G</text>
<text x="148.9" y="221.1">2N7002T-7-F</text>
<text x="148.9" y="218.2">Q3</text>
<text x="275.5" y="216">22.1k</text>
<text x="296.7" y="217.8">10k</text>
<text x="321.5" y="219.9">CP2102N-A02-GQFN28R</text>
<text x="484.7" y="218.3">Q4</text>
<text x="111.1" y="233.6">100nF</text>
<text x="111.1" y="230.5">C6</text>
<text x="125.6" y="231.9">10k</text>
<text x="125.6" y="228.8">R11</text>
<text x="275.5" y="237.2">47.5k</text>
<text x="275.5" y="234">R12</text>
<text x="421" y="279.9">X6511WV-17H-C30D60</text>
<text x="422.1" y="276.4">J1</text>
<text x="505.7" y="279.9">X6511WV-17H-C30D60</text>
<text x="506.8" y="276.4">J2</text>
<text x="49.3" y="285.2">SW1</text>
<text x="95.6" y="286.6">10k</text>
<text x="95.6" y="283.4">R13</text>
<text x="248.4" y="285.2">U3</text>
<text x="476.2" y="297.5">C8</text>
<text x="559.2" y="297.1">100nF</text>
<text x="559.2" y="294">C7</text>
<text x="97" y="306">100nF</text>
<text x="97" y="302.8">C9</text>
<text x="187" y="306">22uF</text>
<text x="187" y="302.8">C10</text>
<text x="202.8" y="306">100nF</text>
<text x="202.8" y="302.8">C11</text>
<text x="476.2" y="300.7">100nF</text>
<text x="49.2" y="309.8">PTS645SH50SMTR92LFS</text>
<text x="331.3" y="327.4">22</text>
<text x="331.3" y="324.2">R14</text>
<text x="331.3" y="334.8">R15</text>
<text x="331.3" y="338">22</text>
<text x="49.3" y="343.4">SW2</text>
<text x="476.2" y="353.6">100nF</text>
<text x="476.2" y="350.5">C12</text>
<text x="97" y="364.2">100nF</text>
<text x="97" y="361">C13</text>
<text x="245.3" y="360.3">ESP32-WROOM-32E(8MB)</text>
<text x="49.2" y="368">PTS645SH50SMTR92LFS</text>
</g>
<g font-size="3.2" fill="#00f">
<text x="266" y="56.3" transform="rotate(-90 266 56.3)">4</text>
<text x="267.8" y="64.1" transform="rotate(-90 267.8 64.1)">TAB</text>
<text x="86.1" y="70.8" transform="rotate(-90 86.1 70.8)">3</text>
<text x="87.5" y="66.4" transform="rotate(-90 87.5 66.4)">3</text>
<text x="89.6" y="70.8" transform="rotate(-90 89.6 70.8)">2</text>
<text x="91" y="66.4" transform="rotate(-90 91 66.4)">2</text>
<text x="93.1" y="70.8" transform="rotate(-90 93.1 70.8)">1</text>
<text x="94.5" y="66.4" transform="rotate(-90 94.5 66.4)">1</text>
<text x="264.2" y="86.9" transform="rotate(-90 264.2 86.9)">VIN</text>
<text x="267.8" y="86.9" transform="rotate(-90 267.8 86.9)">VOUT(TAB)</text>
<text x="262.5" y="90.4" transform="rotate(-90 262.5 90.4)">3</text>
<text x="266" y="90.4" transform="rotate(-90 266 90.4)">2</text>
<text x="457.6" y="99.7">IO18</text>
<text x="42" y="132.3" transform="rotate(-90 42 132.3)">10</text>
<text x="45.5" y="132.3" transform="rotate(-90 45.5 132.3)">8</text>
<text x="49" y="132.3" transform="rotate(-90 49 132.3)">9</text>
<text x="61.7" y="137.3">1</text>
<text x="43.4" y="138.7" transform="rotate(-90 43.4 138.7)">EP</text>
<text x="46.9" y="138.7" transform="rotate(-90 46.9 138.7)">EP</text>
<text x="50.4" y="138.7" transform="rotate(-90 50.4 138.7)">EP</text>
<text x="52.7" y="138.7">VCC</text>
<text x="55.4" y="142.2">D-</text>
<text x="61.7" y="140.8">2</text>
<text x="161.2" y="143.8">USB_DP</text>
<text x="161.2" y="140.3">USB_DN</text>
<text x="54.2" y="145.7">D+</text>
<text x="55.5" y="149.3">ID</text>
<text x="61.7" y="144.3">3</text>
<text x="61.7" y="147.8">4</text>
<text x="46.9" y="154.6" transform="rotate(-90 46.9 154.6)">EP</text>
<text x="50.4" y="154.6" transform="rotate(-90 50.4 154.6)">EP</text>
<text x="52" y="152.8">GND</text>
<text x="61.7" y="151.4">5</text>
<text x="45.5" y="159" transform="rotate(-90 45.5 159)">7</text>
<text x="49" y="159" transform="rotate(-90 49 159)">6</text>
<text x="438.1" y="156.1">TXD0</text>
<text x="506.9" y="156.1">RXD</text>
<text x="313.5" y="167.3">1</text>
<text x="338.3" y="164.1" transform="rotate(-90 338.3 164.1)">29</text>
<text x="361.8" y="167.3">28</text>
<text x="372.9" y="166.7">DTR</text>
<text x="313.5" y="170.8">2</text>
<text x="317" y="169">DCD</text>
<text x="317" y="172.5">RI/CLK</text>
<text x="339.7" y="168.7" transform="rotate(-90 339.7 168.7)">EP</text>
<text x="353.5" y="172.5">DSR</text>
<text x="353.7" y="169">DTR</text>
<text x="361.8" y="170.8">27</text>
<text x="372.9" y="173.8">TXD</text>
<text x="438.1" y="168.5">RXD0</text>
<text x="506.9" y="168.5">TXD</text>
<text x="158.4" y="177.8" transform="rotate(-90 158.4 177.8)">3</text>
<text x="284.7" y="177.3">USB_DP</text>
<text x="313.5" y="177.8">4</text>
<text x="317" y="179.6">D+</text>
<text x="353.5" y="179.6">RXD</text>
<text x="353.7" y="176.1">TXD</text>
<text x="361.8" y="177.8">25</text>
<text x="361.8" y="174.3">26</text>
<text x="372.9" y="177.3">RXD</text>
<text x="284.7" y="180.8">USB_DN</text>
<text x="313.5" y="181.4">5</text>
<text x="317" y="183.1">D-</text>
<text x="354" y="183.1">RTS</text>
<text x="361.8" y="184.9">23</text>
<text x="361.8" y="181.4">24</text>
<text x="372.9" y="180.8">RTS</text>
<text x="506.9" y="180.8">EN</text>
<text x="147.6" y="186.7">1</text>
<text x="313.5" y="188.4">7</text>
<text x="313.5" y="191.9">8</text>
<text x="317" y="190.2">VREGIN</text>
<text x="348.9" y="190.2">GPIO.4</text>
<text x="354" y="186.7">CTS</text>
<text x="361.8" y="191.9">21</text>
<text x="361.8" y="188.4">22</text>
<text x="438.1" y="191.4">DTR</text>
<text x="100.7" y="197.2">1</text>
<text x="313.5" y="195.5">9</text>
<text x="317" y="193.7">VBUS</text>
<text x="317" y="197.2">RSTb</text>
<text x="348.9" y="197.2">GPIO.6</text>
<text x="348.9" y="193.7">GPIO.5</text>
<text x="361.8" y="195.5">20</text>
<text x="97.2" y="199">1</text>
<text x="97.2" y="202.5">2</text>
<text x="100.7" y="200.8">2</text>
<text x="158.4" y="198.2" transform="rotate(-90 158.4 198.2)">2</text>
<text x="311.5" y="199">10</text>
<text x="311.5" y="202.5">11</text>
<text x="317" y="200.8">NC</text>
<text x="341.4" y="200.8">GPIO.0/TXT</text>
<text x="361.8" y="202.5">18</text>
<text x="361.8" y="199">19</text>
<text x="140.8" y="207.8" transform="rotate(-90 140.8 207.8)">3</text>
<text x="311.5" y="206.1">12</text>
<text x="311.5" y="209.6">13</text>
<text x="317" y="204.3">SUSPENDb</text>
<text x="317" y="207.8">SUSPEND</text>
<text x="337.1" y="207.8">GPIO.2/RS485</text>
<text x="341.1" y="204.3">GPIO.1/RXT</text>
<text x="361.8" y="209.6">16</text>
<text x="361.8" y="206.1">17</text>
<text x="311.5" y="213.1">14</text>
<text x="317" y="211.3">CHREN</text>
<text x="317" y="214.9">CHR1</text>
<text x="333.7" y="211.3">GPIO.3/WAKEUP</text>
<text x="351.5" y="214.9">CHR0</text>
<text x="361.8" y="213.1">15</text>
<text x="73" y="216.1">IO23</text>
<text x="129.9" y="216.6">1</text>
<text x="438.1" y="216.1">RTS</text>
<text x="501.6" y="226.7">IO0_BTN</text>
<text x="140.8" y="228.2" transform="rotate(-90 140.8 228.2)">2</text>
<text x="264.2" y="284" transform="rotate(-90 264.2 284)">39</text>
<text x="423.5" y="285.4">1</text>
<text x="427" y="283.7">1</text>
<text x="427" y="287.2">2</text>
<text x="508.2" y="285.4">1</text>
<text x="511.7" y="283.7">1</text>
<text x="511.7" y="287.2">2</text>
<text x="43.8" y="292.5">1</text>
<text x="60" y="292.5">2</text>
<text x="118.9" y="292">EN</text>
<text x="244.8" y="292.5">2</text>
<text x="265.6" y="293.8" transform="rotate(-90 265.6 293.8)">GND</text>
<text x="282.4" y="292.5">37</text>
<text x="293.5" y="292">IO23</text>
<text x="423.5" y="289">2</text>
<text x="423.5" y="292.5">3</text>
<text x="427" y="290.7">3</text>
<text x="438.1" y="293.7">I36</text>
<text x="438.1" y="290.2">EN</text>
<text x="508.2" y="289">2</text>
<text x="508.2" y="292.5">3</text>
<text x="511.7" y="290.7">3</text>
<text x="522.8" y="290.2">IO23</text>
<text x="522.8" y="293.7">IO22</text>
<text x="43.8" y="299.5">3</text>
<text x="60" y="299.5">4</text>
<text x="215.9" y="295.5">EN</text>
<text x="215.9" y="299">I36</text>
<text x="244.8" y="296">3</text>
<text x="248.2" y="297.8">EN</text>
<text x="248.2" y="294.3">3V3</text>
<text x="273.1" y="294.3">IO23</text>
<text x="273.1" y="297.8">IO22</text>
<text x="282.4" y="296">36</text>
<text x="282.4" y="299.5">35</text>
<text x="293.5" y="295.5">IO22</text>
<text x="293.5" y="299">TXD0</text>
<text x="423.5" y="296">4</text>
<text x="423.5" y="299.5">5</text>
<text x="427" y="294.3">4</text>
<text x="427" y="297.8">5</text>
<text x="438.1" y="297.3">I39</text>
<text x="508.2" y="296">4</text>
<text x="508.2" y="299.5">5</text>
<text x="511.7" y="294.3">4</text>
<text x="511.7" y="297.8">5</text>
<text x="522.8" y="297.3">TXD0</text>
<text x="215.9" y="302.5">I39</text>
<text x="244.8" y="303.1">5</text>
<text x="248.2" y="304.8">SENSOR_VN</text>
<text x="272.1" y="304.8">RXD0</text>
<text x="272.3" y="301.3">TXD0</text>
<text x="282.4" y="303.1">34</text>
<text x="293.5" y="302.5">RXD0</text>
<text x="423.5" y="303.1">6</text>
<text x="427" y="301.3">6</text>
<text x="427" y="304.8">7</text>
<text x="438.1" y="304.3">I35</text>
<text x="438.1" y="300.8">I34</text>
<text x="508.2" y="303.1">6</text>
<text x="511.7" y="301.3">6</text>
<text x="511.7" y="304.8">7</text>
<text x="522.8" y="300.8">RXD0</text>
<text x="522.8" y="304.3">IO21</text>
<text x="215.9" y="306.1">I34</text>
<text x="215.9" y="309.6">I35</text>
<text x="244.8" y="310.1">7</text>
<text x="244.8" y="306.6">6</text>
<text x="248.2" y="311.9">IO35</text>
<text x="248.2" y="308.4">IO34</text>
<text x="273.1" y="308.4">IO21</text>
<text x="276.3" y="311.9">NC</text>
<text x="282.4" y="306.6">33</text>
<text x="282.4" y="310.1">32</text>
<text x="293.5" y="306.1">IO21</text>
<text x="423.5" y="306.6">7</text>
<text x="423.5" y="310.1">8</text>
<text x="427" y="308.4">8</text>
<text x="427" y="311.9">9</text>
<text x="438.1" y="311.4">IO33</text>
<text x="438.1" y="307.8">IO32</text>
<text x="508.2" y="306.6">7</text>
<text x="508.2" y="310.1">8</text>
<text x="511.7" y="308.4">8</text>
<text x="511.7" y="311.9">9</text>
<text x="522.8" y="311.4">IO19</text>
<text x="215.9" y="313.1">IO32</text>
<text x="215.9" y="316.7">IO33</text>
<text x="244.8" y="317.2">9</text>
<text x="244.8" y="313.7">8</text>
<text x="248.2" y="315.4">IO32</text>
<text x="273.1" y="315.4">IO19</text>
<text x="282.4" y="313.7">31</text>
<text x="282.4" y="317.2">30</text>
<text x="293.5" y="316.7">IO18</text>
<text x="293.5" y="313.1">IO19</text>
<text x="421.5" y="317.2">10</text>
<text x="423.5" y="313.7">9</text>
<text x="427" y="315.4">10</text>
<text x="438.1" y="314.9">IO25</text>
<text x="506.2" y="317.2">10</text>
<text x="508.2" y="313.7">9</text>
<text x="511.7" y="315.4">10</text>
<text x="522.8" y="314.9">IO18</text>
<text x="215.9" y="320.2">IO25</text>
<text x="215.9" y="323.7">IO26</text>
<text x="242.7" y="320.7">10</text>
<text x="248.2" y="322.5">IO25</text>
<text x="248.2" y="318.9">IO33</text>
<text x="273.1" y="318.9">IO18</text>
<text x="275.1" y="322.5">IO5</text>
<text x="282.4" y="320.7">29</text>
<text x="293.5" y="323.7">IO17</text>
<text x="293.5" y="320.2">IO5</text>
<text x="421.5" y="320.7">11</text>
<text x="427" y="318.9">11</text>
<text x="427" y="322.5">12</text>
<text x="438.1" y="321.9">IO27</text>
<text x="438.1" y="318.4">IO26</text>
<text x="506.2" y="320.7">11</text>
<text x="511.7" y="318.9">11</text>
<text x="511.7" y="322.5">12</text>
<text x="522.8" y="318.4">IO5</text>
<text x="522.8" y="321.9">IO17</text>
<text x="215.9" y="327.2">IO27</text>
<text x="242.7" y="327.8">12</text>
<text x="242.7" y="324.2">11</text>
<text x="248.2" y="329.5">IO27</text>
<text x="248.2" y="326">IO26</text>
<text x="273.1" y="326">IO17</text>
<text x="273.1" y="329.5">IO16</text>
<text x="282.4" y="324.2">28</text>
<text x="282.4" y="327.8">27</text>
<text x="293.5" y="327.2">IO16</text>
<text x="346.4" y="329">IO0_CON</text>
<text x="421.5" y="324.2">12</text>
<text x="421.5" y="327.8">13</text>
<text x="427" y="326">13</text>
<text x="427" y="329.5">14</text>
<text x="438.1" y="325.5">IO14</text>
<text x="438.1" y="329">IO12</text>
<text x="506.2" y="324.2">12</text>
<text x="506.2" y="327.8">13</text>
<text x="511.7" y="326">13</text>
<text x="511.7" y="329.5">14</text>
<text x="522.8" y="329">IO4</text>
<text x="522.8" y="325.5">IO16</text>
<text x="215.9" y="334.3">IO12</text>
<text x="215.9" y="330.8">IO14</text>
<text x="242.7" y="334.8">14</text>
<text x="242.7" y="331.3">13</text>
<text x="248.2" y="333.1">IO14</text>
<text x="275.1" y="333.1">IO4</text>
<text x="282.4" y="331.3">26</text>
<text x="282.4" y="334.8">25</text>
<text x="293.5" y="334.3">IO0</text>
<text x="293.5" y="330.8">IO4</text>
<text x="421.5" y="331.3">14</text>
<text x="421.5" y="334.8">15</text>
<text x="427" y="333.1">15</text>
<text x="506.2" y="331.3">14</text>
<text x="506.2" y="334.8">15</text>
<text x="511.7" y="333.1">15</text>
<text x="522.8" y="332.5">IO0_CON</text>
<text x="215.9" y="341.3">IO13</text>
<text x="242.7" y="341.9">16</text>
<text x="248.2" y="336.6">IO12</text>
<text x="275.1" y="336.6">IO0</text>
<text x="275.1" y="340.1">IO2</text>
<text x="282.4" y="338.3">24</text>
<text x="282.4" y="341.9">23</text>
<text x="293.5" y="341.3">IO15</text>
<text x="293.5" y="337.8">IO2</text>
<text x="346.4" y="339.6">IO0_BTN</text>
<text x="421.5" y="338.3">16</text>
<text x="421.5" y="341.9">17</text>
<text x="427" y="336.6">16</text>
<text x="427" y="340.1">17</text>
<text x="438.1" y="336.1">IO13</text>
<text x="506.2" y="338.3">16</text>
<text x="506.2" y="341.9">17</text>
<text x="511.7" y="336.6">16</text>
<text x="511.7" y="340.1">17</text>
<text x="522.8" y="336.1">IO2</text>
<text x="522.8" y="339.6">IO15</text>
<text x="242.7" y="345.4">17</text>
<text x="248.2" y="347.2">NC</text>
<text x="248.2" y="343.6">IO13</text>
<text x="273.1" y="343.6">IO15</text>
<text x="276.3" y="347.2">NC</text>
<text x="282.4" y="345.4">22</text>
<text x="43.8" y="350.7">1</text>
<text x="60" y="350.7">2</text>
<text x="110.1" y="350.2">IO0_BTN</text>
<text x="242.7" y="352.5">19</text>
<text x="242.7" y="348.9">18</text>
<text x="248.2" y="350.7">NC</text>
<text x="276.3" y="350.7">NC</text>
<text x="282.4" y="348.9">21</text>
<text x="282.4" y="352.5">20</text>
<text x="43.8" y="357.8">3</text>
<text x="60" y="357.8">4</text>
<text x="248.2" y="354.2">NC</text>
<text x="276.3" y="354.2">NC</text>
</g>
<g font-size="3.2">
<text x="271.3" y="86.9" transform="rotate(-90 271.3 86.9)">ADJ(GND)</text>
<text x="269.5" y="90.4" transform="rotate(-90 269.5 90.4)">1</text>
<text x="313.5" y="174.3">3</text>
<text x="317" y="176.1">GND</text>
<text x="244.8" y="289">1</text>
<text x="248.2" y="290.7">GND</text>
<text x="273.6" y="290.7">GND</text>
<text x="282.4" y="289">38</text>
<text x="242.7" y="338.3">15</text>
<text x="248.2" y="340.1">GND</text>
</g>
<g font-size="3.2" fill="#f00">
<text x="313.5" y="184.9">6</text>
<text x="317" y="186.7">VDD</text>
<text x="244.8" y="299.5">4</text>
<text x="248.2" y="301.3">SENSOR_VP</text>
</g>
</svg>
